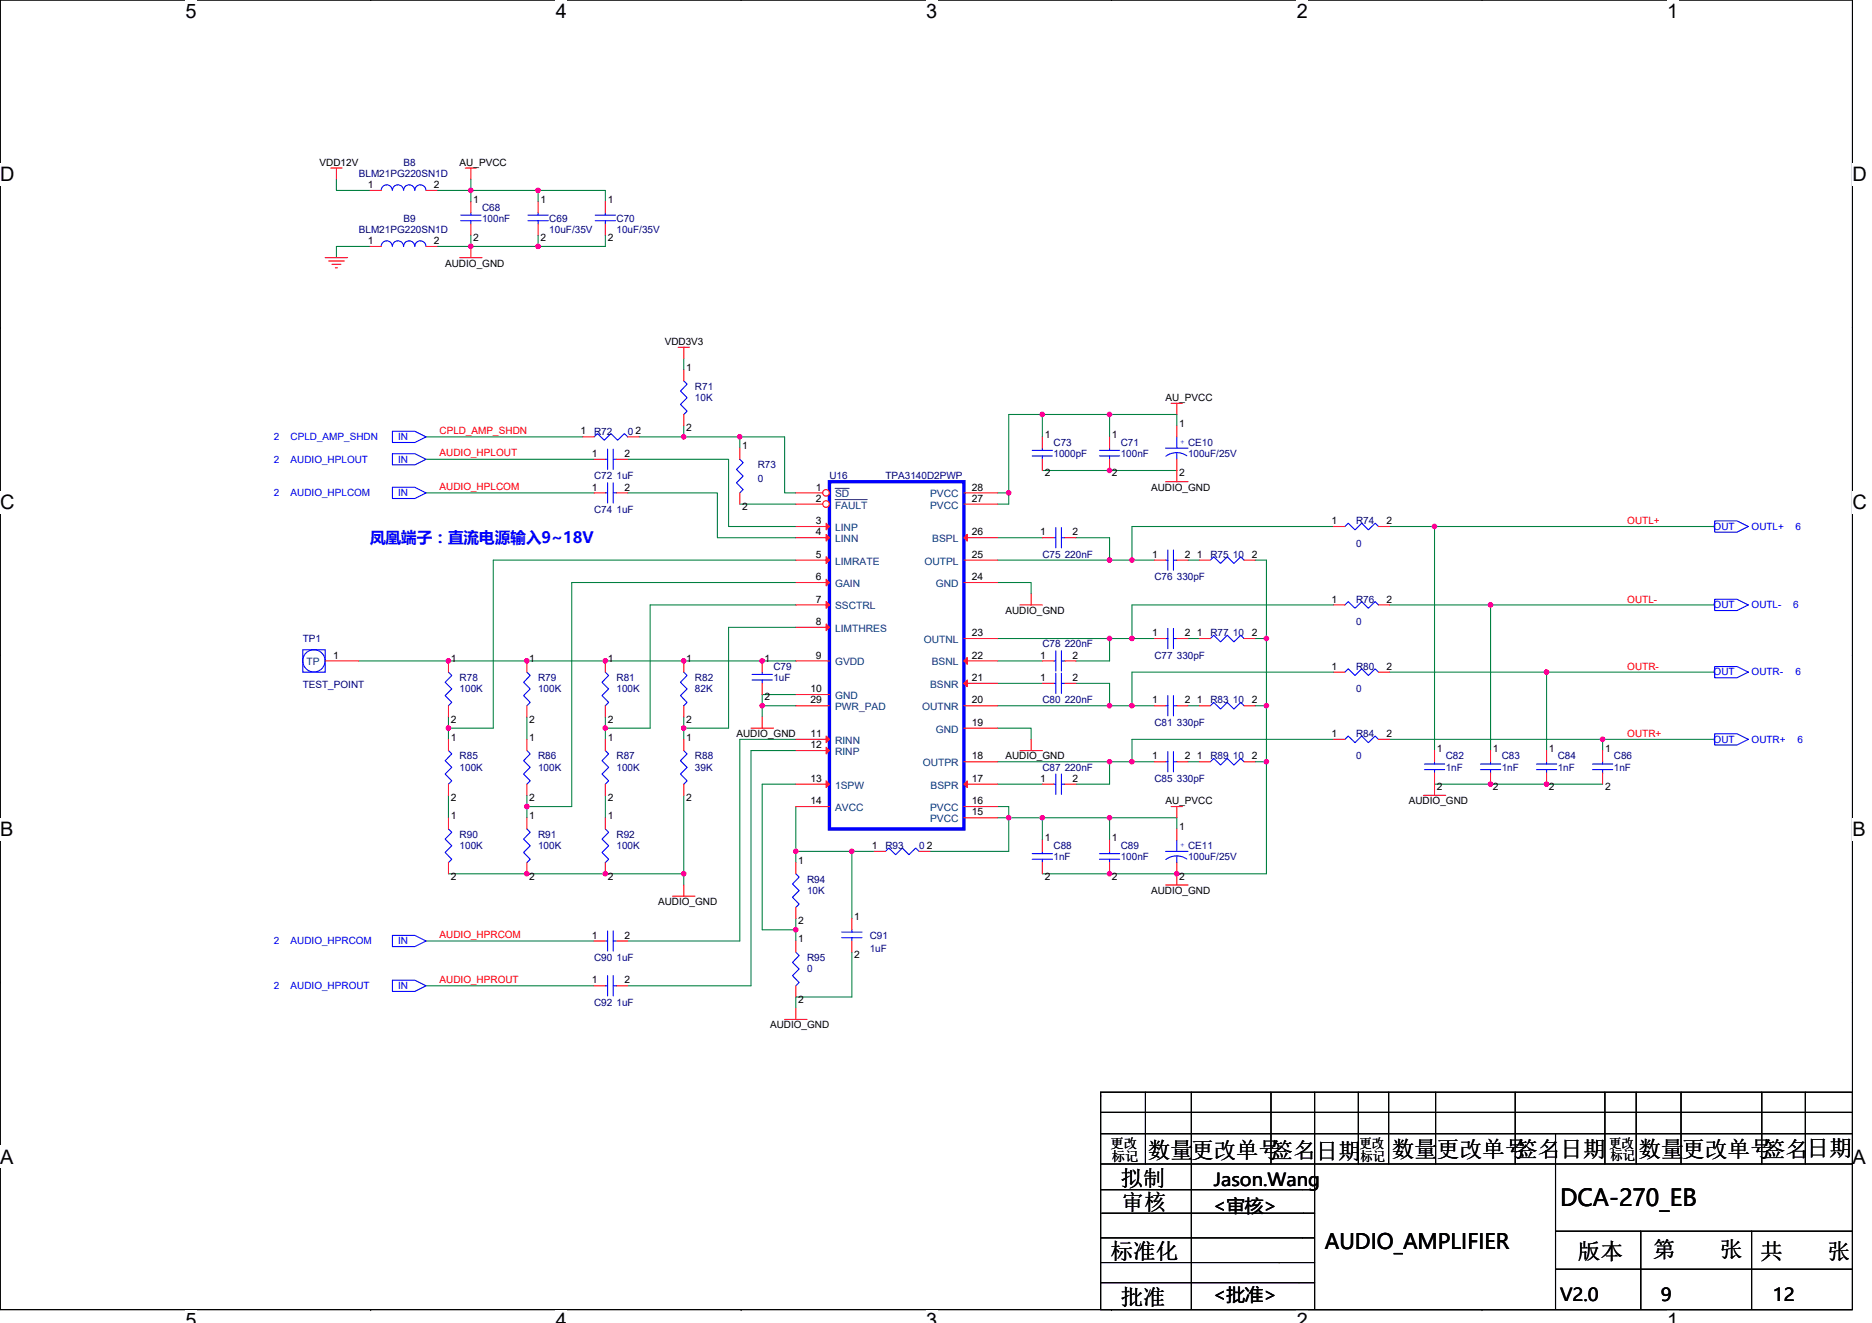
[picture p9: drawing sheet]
<svg xmlns="http://www.w3.org/2000/svg" width="297mm" height="210mm" viewBox="0 0 297 210" stroke-linecap="round" stroke-linejoin="round" font-family="sans-serif">
<path d="M0 0h293.9v207.9h-293.9z" fill="none" stroke="#000" stroke-width=".17"/>
<g fill="#fff">
<path d="M29.4 0h1.8v3.5h-1.8z"/>
<path d="M29.4 207.9h1.8v2h-1.8z"/>
</g>
<path d="M58.8 0h.1M58.8 207.9h.1" fill="none" stroke="#000" stroke-width=".17"/>
<g fill="#fff">
<path d="M88.2 0h1.8v3.5h-1.8z"/>
<path d="M88.2 207.9h1.8v2h-1.8z"/>
</g>
<path d="M117.6 0h.1M117.6 207.9h.1" fill="none" stroke="#000" stroke-width=".17"/>
<g fill="#fff">
<path d="M147 0h1.7v3.5h-1.7z"/>
<path d="M147 207.9h1.7v2h-1.7z"/>
</g>
<path d="M176.4 0h.1M176.4 207.9h.1" fill="none" stroke="#000" stroke-width=".17"/>
<g fill="#fff">
<path d="M205.8 0h1.7v3.5h-1.7z"/>
<path d="M205.8 207.9h1.7v2h-1.7z"/>
</g>
<path d="M235.2 0h.1M235.2 207.9h.1" fill="none" stroke="#000" stroke-width=".17"/>
<g fill="#fff">
<path d="M264.5 0h1.8v3.5h-1.8z"/>
<path d="M264.5 207.9h1.8v2h-1.8z"/>
<path d="M0 26h2.3v3.5h-2.3z"/>
<path d="M293.9 26h2.3v3.5h-2.3z"/>
<path d="M0 77.9h2.3v3.5h-2.3z"/>
<path d="M293.9 77.9h2.3v3.5h-2.3z"/>
</g>
<path d="M0 52h.1M293.9 52h.1" fill="none" stroke="#000" stroke-width=".17"/>
<g fill="#fff">
<path d="M0 129.9h2.1v3.5h-2.1z"/>
<path d="M293.9 129.9h2.1v3.5h-2.1z"/>
</g>
<path d="M0 103.9h.1M293.9 103.9h.1" fill="none" stroke="#000" stroke-width=".17"/>
<g fill="#fff">
<path d="M0 181.9h2.2v3.5h-2.2z"/>
<path d="M293.9 181.9h2.2v3.5h-2.2z"/>
</g>
<g fill="none" stroke="#000" stroke-width=".17">
<path d="M0 155.9h.1M293.9 155.9h.1M174.6 176.6h119.3M174.6 179.9h119.3M174.6 173.4h119.3v34.5h-119.3zM181.8 173.4v11.3M189 173.4v34.5M201.7 173.4v11.3M208.6 173.4v34.5M215.5 173.4v11.3M220.3 173.4v11.3M227.8 173.4v11.3"/>
<path d="M240.4 173.4v11.3M246.8 179.9v28M254.7 173.4v11.3M259.6 173.4v11.3M266.7 173.4v11.3M279.5 173.4v11.3M286.5 173.4v11.3M174.6 184.7h119.3M208.6 192.6h-33.8M208.6 188.8h-34M208.6 196.5h-34M246.8 195.4h47.1"/>
<path d="M260.3 195.4v12.5M277.9 195.4v12.5M174.6 200.4h28.5M208.6 203.6h-34M208.6 200.4h-5.7M246.8 201.4h47.1"/>
</g>
<g fill="none" stroke="#008040" stroke-width=".17">
<path d="M53.4 28.4v1.8h5.3M58.7 39.1h-5.3v1.8M69.4 30.2h5.3M69.4 39.1h5.3M74.7 28.4v1.8M74.7 37.3v1.8M74.7 30.2v1.8M74.7 30.2h10.7M74.7 39.1h10.7M85.4 37.3v1.8M96.1 32v-1.8h-10.7v1.8M96.1 37.3v1.8h-10.7"/>
<path d="M108.5 56.9v1.8M67.6 69.3h24.9M67.6 78.2h26.7M67.6 72.9h26.7M99.6 72.9h16v10.7h10.7M99.6 78.2h14.2v7.1h12.5M101.4 69.3h7.1M108.5 69.3h8.9M108.5 67.6v1.7M117.4 69.3v1.8M117.4 69.3h7.1v8.9h1.8M158.3 78.2h1.8"/>
<path d="M160.1 78.2v1.8h-1.8M165.4 74.7h21.3M165.4 65.8h10.7M165.4 65.8h-5.3v12.4M165.4 65.8v3.5M176.1 65.8h10.6v1.8M176.1 65.8v3.5M117.4 80h8.9M126.3 99.6h-10.7v16h-7.1M126.3 96h-23.1v19.6h-7.1M126.3 92.5h-35.6v35.5h-7.1M126.3 88.9h-48v26.7h-7.1"/>
<path d="M158.3 88.9h17.8M158.3 92.5h5.3v1.7M158.3 85.3h7.1M170.7 85.3h5.4v3.6M176.1 88.9h3.5M179.6 88.9h3.6M188.5 88.9h1.8M199.2 88.9h1.8v12.4M211.6 83.6h-32v5.3M211.6 96h-32v5.3M220.5 83.6h7.1M220.5 96h16"/>
<path d="M227.6 83.6v35.5M227.6 83.6h44.5M236.5 96v23.1M236.5 96h35.6M56.9 104.9h69.4M71.2 113.8v1.8M71.2 115.6v1.7M83.6 113.8v3.5M96.1 113.8v1.8M96.1 115.6v1.7M108.5 113.8v1.8M108.5 115.6v1.7"/>
<path d="M120.9 112v1.8M126.3 119.1h-7.1v37.4h-19.6M126.3 117.3h-8.9v32.1h-17.8M126.3 110.2h-5.4v1.8h5.4M158.3 101.3h17.8M158.3 104.9h7.1M158.3 112h17.8M158.3 115.6h5.3v1.7M158.3 108.5h7.1M170.7 108.5h5.4v3.5M176.1 112h3.5M176.1 101.3v3.6h-5.4"/>
<path d="M176.1 101.3h3.5M179.6 101.3h3.6M179.6 112h3.6M188.5 112h1.8M188.5 101.3h1.8M199.2 101.3h1.8M199.2 112h1.8M201 101.3v10.7M201 112v8.9M211.6 106.7h-32v5.3M211.6 117.3h-32v3.6M220.5 106.7h24.9"/>
<path d="M220.5 117.3h33.8M272.1 106.7h-26.7v12.4M272.1 117.3h-17.8v1.8M71.2 138.7h37.3M71.2 126.2v3.6M83.6 126.2v1.8M83.6 128v1.8M96.1 126.2v3.6M108.5 126.2v12.5M108.5 138.7v1.8M126.3 124.5h-5.4v23.1h5.4M126.3 135.1v1.8"/>
<path d="M126.3 128v7.1h8.9M135.2 135.1h3.5M135.2 135.1v10.7M158.3 120.9h17.8M158.3 124.5h7.1M158.3 129.8h1.8M158.3 128h1.8v1.8M160.1 129.8h5.3M160.1 129.8v5.3h-12.5M165.4 129.8h10.7M165.4 129.8v3.5M176.1 120.9h3.5"/>
<path d="M176.1 120.9v3.6h-5.4M176.1 129.8h10.6v1.8M176.1 129.8v3.5M179.6 120.9h3.6M188.5 120.9h1.8M199.2 120.9h1.8M201 120.9v17.8h-35.6M227.6 124.5h26.7M67.6 156.5h26.7M67.6 149.4h26.7M126.3 145.8v1.8M126.3 147.6v1.8"/>
<path d="M135.2 151.1v7.1h-8.9v1.8"/>
</g>
<g fill="#f0f" stroke="#f0f" stroke-width=".17">
<circle cx="117.4" cy="69.3" r=".35"/>
<circle cx="108.5" cy="69.3" r=".35"/>
<circle cx="160" cy="78.2" r=".35"/>
<circle cx="165.4" cy="65.8" r=".35"/>
<circle cx="176" cy="65.8" r=".35"/>
<circle cx="176" cy="74.7" r=".35"/>
<circle cx="165.4" cy="129.8" r=".35"/>
<circle cx="160" cy="129.8" r=".35"/>
<circle cx="176" cy="129.8" r=".35"/>
<circle cx="186.7" cy="138.7" r=".35"/>
<circle cx="176" cy="138.7" r=".35"/>
<circle cx="126.3" cy="135.1" r=".35"/>
<circle cx="126.3" cy="147.6" r=".35"/>
<circle cx="135.2" cy="135.1" r=".35"/>
<circle cx="120.9" cy="112" r=".35"/>
<circle cx="120.9" cy="104.9" r=".35"/>
<circle cx="108.5" cy="104.9" r=".35"/>
<circle cx="108.5" cy="115.6" r=".35"/>
<circle cx="108.5" cy="138.7" r=".35"/>
<circle cx="96" cy="115.6" r=".35"/>
<circle cx="96" cy="138.7" r=".35"/>
<circle cx="83.6" cy="138.7" r=".35"/>
<circle cx="83.6" cy="128" r=".35"/>
<circle cx="83.6" cy="104.9" r=".35"/>
<circle cx="71.1" cy="104.9" r=".35"/>
<circle cx="96" cy="104.9" r=".35"/>
<circle cx="71.1" cy="115.6" r=".35"/>
<circle cx="176" cy="88.9" r=".35"/>
<circle cx="176" cy="101.3" r=".35"/>
<circle cx="176" cy="112" r=".35"/>
<circle cx="176" cy="120.9" r=".35"/>
<circle cx="200.9" cy="112" r=".35"/>
<circle cx="200.9" cy="101.3" r=".35"/>
<circle cx="200.9" cy="120.9" r=".35"/>
<circle cx="179.6" cy="88.9" r=".35"/>
<circle cx="179.6" cy="101.3" r=".35"/>
<circle cx="179.6" cy="112" r=".35"/>
<circle cx="179.6" cy="120.9" r=".35"/>
<circle cx="227.6" cy="83.6" r=".35"/>
<circle cx="236.5" cy="96" r=".35"/>
<circle cx="245.4" cy="106.7" r=".35"/>
<circle cx="254.3" cy="117.3" r=".35"/>
<circle cx="236.5" cy="124.4" r=".35"/>
<circle cx="245.4" cy="124.4" r=".35"/>
<circle cx="74.7" cy="30.2" r=".35"/>
<circle cx="74.7" cy="39.1" r=".35"/>
<circle cx="85.4" cy="39.1" r=".35"/>
<circle cx="85.4" cy="30.2" r=".35"/>
</g>
<g fill="none" stroke="#f00" stroke-width=".17">
<path d="M52.5 26.7h1.8M53.4 26.7v1.7M73.8 26.7h1.8M74.7 39.1v1.8M74.7 26.7v1.7M51.6 40.9h3.6M52.1 41.4h2.5M52.7 42h1.4M53.2 42.5h.3M72.9 40.9h3.6M107.6 55.1h1.8M108.5 55.1v1.8"/>
<path d="M185 76.5h3.5M185.8 64h1.8M186.7 64v1.8M186.7 74.7v1.8M161.8 96h3.6M163.6 94.2v1.8M96.1 104.9v1.8M96.1 112v1.8M119.2 115.6h3.5M120.9 113.8v1.8M161.8 119.1h3.6M163.6 117.3v1.8"/>
<path d="M165.4 104.9h1.8M168.9 104.9h1.8M254.3 119.1v1.8M185.8 128h1.8M186.7 128v1.8M186.7 136.9v3.6M186.7 131.6v1.7M225.8 126.2h3.6M227.6 124.5v1.7M254.3 122.7v1.8M106.7 142.2h3.6M108.5 140.5v1.7"/>
<path d="M185 140.5h3.5M124.5 161.8h3.6M126.3 160v1.8"/>
</g>
<g fill="none" stroke="#00f" stroke-width=".17">
<path d="M62.3 68.5h3.5l1.8 .8-1.8 .9h-3.5zM62.3 72h3.5l1.8 .9-1.8 .9h-3.5zM62.3 77.3h3.5l1.8 .9-1.8 .9h-3.5zM272.1 82.7h3.5l1.8 .9-1.8 .9h-3.5zM272.1 95.1h3.5l1.8 .9-1.8 .9h-3.5zM96.1 106.7l.5 .5-1.1 1.1 1.1 1-1.1 1.1 1.1 1.1-.5 .5M167.2 104.9h.3M167.5 103.3v3.2M168.4 103.3v3.2M168.4 104.9h.5M272.1 116.5h3.5l1.8 .8-1.8 .9h-3.5zM272.1 105.8h3.5l1.8 .9-1.8 .9h-3.5z"/>
<path d="M185 135.1h3.5M186.7 135.8v1.1M186.7 133.3v1.8M188.3 136.4a2.83 2.83 0 0 0-3.3 0M252.7 122.2h3.2M252.7 121.3h3.2M254.3 120.9v.4M254.3 122.2v.5M62.3 155.6h3.5l1.8 .9-1.8 .9h-3.5zM62.3 148.5h3.5l1.8 .9-1.8 .8h-3.5z"/>
</g>
<path d="M131.6 76.5h21.3v55.1h-21.3z" fill="none" stroke="#00f" stroke-width=".53"/>
<circle cx="131.1" cy="78.2" r=".52" fill="#fff" stroke="#f00" stroke-width=".17"/>
<path d="M126.3 78.2h4.3" fill="none" stroke="#f00" stroke-width=".17"/>
<path d="M132.5 77.5h2.2" fill="none" stroke="#004080" stroke-width=".16"/>
<circle cx="131.1" cy="80" r=".52" fill="#fff" stroke="#f00" stroke-width=".17"/>
<g fill="none" stroke="#f00" stroke-width=".17">
<path d="M58.7 30.2h1.8M58.7 39.1h1.8M67.6 30.2h1.8M67.6 39.1h1.8M74.7 32v1.8M74.7 35.6v1.7M85.4 32v1.8M85.4 35.6v1.7M96.1 32v1.8M96.1 35.6v1.7M108.5 58.7v1.8M92.5 69.3h1.8"/>
<path d="M94.3 72.9h1.8M94.3 78.2h1.8M97.8 72.9h1.8M97.8 78.2h1.8M99.6 69.3h1.8M108.5 65.8v1.8M117.4 71.1v1.8M117.4 78.2v1.8M152.9 78.2h5.4M165.4 69.3v1.8M165.4 72.9v1.8M176.1 69.3v1.8"/>
<path d="M176.1 72.9v1.8M186.7 67.6v1.7M186.7 72.9v1.8M126.3 80h4.3M126.3 83.6h5.3M126.3 85.3h5.3M126.3 88.9h5.3M126.3 92.5h5.3M126.3 96h5.3M126.3 99.6h5.3M152.9 80h5.4M152.9 85.3h5.4"/>
<path d="M152.9 88.9h5.4M152.9 92.5h5.4M165.4 85.3h1.8M168.9 85.3h1.8M183.2 88.9h1.8M186.7 88.9h1.8M190.3 88.9h1.8M197.4 88.9h1.8M211.6 83.6h1.8M211.6 96h1.8M218.7 83.6h1.8M218.7 96h1.8"/>
<path d="M51.6 104.9h5.3M71.2 104.9v1.8M71.2 112v1.8M71.2 117.3v1.8M83.6 104.9v1.8M83.6 112v1.8M83.6 117.3v1.8M96.1 117.3v1.8M108.5 104.9v1.8M108.5 112v1.8M108.5 117.3v1.8M120.9 104.9v1.8"/>
<path d="M120.9 108.5v1.7M126.3 104.9h5.3M126.3 110.2h5.3M126.3 117.3h5.3M126.3 119.1h5.3M126.3 112h5.3M152.9 101.3h5.4M152.9 104.9h5.4M152.9 108.5h5.4M152.9 112h5.4M152.9 115.6h5.4M165.4 108.5h1.8"/>
<path d="M168.9 108.5h1.8M183.2 101.3h1.8M183.2 112h1.8M186.7 101.3h1.8M186.7 112h1.8M190.3 101.3h1.8M190.3 112h1.8M197.4 101.3h1.8M197.4 112h1.8M211.6 117.3h1.8M211.6 106.7h1.8M218.7 117.3h1.8"/>
<path d="M218.7 106.7h1.8M227.6 119.1v1.8M236.5 119.1v1.8M245.4 119.1v1.8M71.2 124.5v1.7M71.2 129.8v1.8M71.2 136.9v1.8M83.6 124.5v1.7M83.6 129.8v1.8M83.6 136.9v1.8M96.1 124.5v1.7M96.1 129.8v1.8"/>
<path d="M96.1 136.9v1.8M108.5 124.5v1.7M126.3 136.9v1.8M126.3 124.5h5.3M126.3 128h5.3M138.7 135.1h1.8M145.8 135.1h1.8M152.9 120.9h5.4M152.9 124.5h5.4M152.9 128h5.4M152.9 129.8h5.4M165.4 133.4v1.7"/>
<path d="M165.4 136.9v1.8M165.4 124.5h1.8M168.9 124.5h1.8M176.1 133.4v1.7M176.1 136.9v1.8M183.2 120.9h1.8M186.7 120.9h1.8M190.3 120.9h1.8M197.4 120.9h1.8M227.6 122.7v1.8M236.5 122.7v1.8M245.4 122.7v1.8"/>
<path d="M94.3 149.4h1.8M94.3 156.5h1.8M97.8 149.4h1.8M97.8 156.5h1.8M126.3 144v1.8M126.3 149.4v1.7M126.3 156.5v1.7M135.2 145.8v1.8M135.2 149.4v1.7"/>
</g>
<path d="M132.5 79.3h5.1" fill="none" stroke="#004080" stroke-width=".16"/>
<g fill="#f00" stroke="#f00" stroke-width=".17">
<path d="M131.1 83l.5 .6-.5 .5z"/>
<path d="M131.1 84.8l.5 .5-.5 .6z"/>
<path d="M131.1 88.4l.5 .5-.5 .5z"/>
<path d="M131.1 91.9l.5 .6-.5 .5z"/>
<path d="M131.1 95.5l.5 .5-.5 .5z"/>
<path d="M131.1 99l.5 .6-.5 .5z"/>
<path d="M131.1 116.8l.5 .5-.5 .6z"/>
<path d="M131.1 118.6l.5 .5-.5 .6z"/>
<path d="M131.1 123.9l.5 .6-.5 .5z"/>
<path d="M152.9 85.3l.6-.5v1.1z"/>
<path d="M152.9 104.9l.6-.5v1z"/>
<path d="M152.9 108.5l.6-.6v1.1z"/>
<path d="M152.9 124.5l.6-.6v1.1z"/>
</g>
<g fill="none" stroke="#00f" stroke-width=".17">
<path d="M62.2 30.2a.88 .88 0 0 0-.8-.9 .88 .88 0 0 0-.9 .9M62.2 39.1a.88 .88 0 0 0-.8-.9 .88 .88 0 0 0-.9 .9M64 30.2a.88 .88 0 0 0-.9-.9 .88 .88 0 0 0-.8 .9M64 39.1a.88 .88 0 0 0-.9-.9 .88 .88 0 0 0-.8 .9M67.6 30.2a.89 .89 0 0 0-.9-.9 .89 .89 0 0 0-.9 .9 .88 .88 0 0 0-.9-.9 .88 .88 0 0 0-.9 .9M67.6 39.1a.89 .89 0 0 0-.9-.9 .89 .89 0 0 0-.9 .9 .88 .88 0 0 0-.9-.9 .88 .88 0 0 0-.9 .9M73.1 35h3.2M73.1 34.1h3.2M74.7 33.8v.3M74.7 35v.6M83.8 35h3.2M83.8 34.1h3.2"/>
<path d="M85.4 33.8v.3M85.4 35v.6M94.4 35h3.3M94.4 34.1h3.3M96.1 33.8v.3M96.1 35v.6M94.3 69.3l.5-.5 1.1 1.1 1-1.1 1.1 1.1 1.1-1.1 .5 .5M96.1 72.9h.3M96.1 78.2h.3M96.4 71.3v3.2M96.4 76.6v3.2M97.3 71.3v3.2"/>
<path d="M97.3 72.9h.5M97.3 76.6v3.2M97.3 78.2h.5M108.5 60.5l.5 .5-1 1.1 1 1-1 1.1 1 1.1-.5 .5M117.4 72.9l.5 .5-1 1.1 1 1.1-1 1 1 1.1-.5 .5M163.8 72.4h3.2M163.8 71.5h3.2M165.4 71.1v.4M165.4 72.4v.5M174.5 72.4h3.2M174.5 71.5h3.2M176.1 71.1v.4"/>
<path d="M176.1 72.4v.5M185 71.1h3.5M186.7 71.8v1.1M186.7 69.3v1.8M188.3 72.3a2.83 2.83 0 0 0-3.3 .1M167.2 85.3h.3M167.5 83.7v3.3M168.4 83.7v3.3M168.4 85.3h.5M185 88.9h.3M185.3 99.7v3.3M185.3 87.3v3.2"/>
<path d="M186.2 99.7v3.3M186.2 87.3v3.2M186.2 88.9h.5M192.1 88.9l.5-.5 1.1 1 1-1 1.1 1 1.1-1 .5 .5M213.4 83.6l.5-.6 1.1 1.1 1.1-1.1 1 1.1 1.1-1.1 .5 .6M213.4 96l.5-.5 1.1 1 1.1-1 1 1 1.1-1 .5 .5M48 103.1h3.6v3.6h-3.6zM71.2 106.7l.5 .5-1.1 1.1 1.1 1-1.1 1.1 1.1 1.1-.5 .5M71.2 119.1l.5 .6-1.1 1 1.1 1.1-1.1 1.1 1.1 1-.5 .6M83.6 106.7l.5 .5-1 1.1 1 1-1 1.1 1 1.1-.5 .5M83.6 119.1l.5 .6-1 1 1 1.1-1 1.1 1 1-.5 .6M96.1 119.1l.5 .6-1.1 1 1.1 1.1-1.1 1.1 1.1 1-.5 .6"/>
<path d="M108.5 106.7l.5 .5-1 1.1 1 1-1 1.1 1 1.1-.5 .5M108.5 119.1l.5 .6-1 1 1 1.1-1 1.1 1 1-.5 .6M119.3 107.9h3.3M119.3 107h3.3M120.9 106.7v.3M120.9 107.9v.6M167.2 108.5h.3M167.5 106.8v3.3M168.4 106.8v3.3M168.4 108.5h.5M185 101.3h.3M185 112h.3"/>
<path d="M185.3 110.4v3.2M185.3 119.3v3.2M186.2 101.3h.5M186.2 110.4v3.2M186.2 112h.5M186.2 119.3v3.2M192.1 101.3l.5-.5 1.1 1.1 1-1.1 1.1 1.1 1.1-1.1 .5 .5M192.1 112l.5-.5 1.1 1 1-1 1.1 1 1.1-1 .5 .5M213.4 117.3l.5-.5 1.1 1.1 1.1-1.1 1 1.1 1.1-1.1 .5 .5M213.4 106.7l.5-.5 1.1 1 1.1-1 1 1 1.1-1 .5 .5M71.2 131.6l.5 .5-1.1 1.1 1.1 1-1.1 1.1 1.1 1.1-.5 .5M83.6 131.6l.5 .5-1 1.1 1 1-1 1.1 1 1.1-.5 .5"/>
<path d="M96.1 131.6l.5 .5-1.1 1.1 1.1 1-1.1 1.1 1.1 1.1-.5 .5M126.3 138.7l.5 .5-1.1 1.1 1.1 1.1-1.1 1 1.1 1.1-.5 .5M140.5 135.1l.5-.5 1.1 1.1 1.1-1.1 1 1.1 1.1-1.1 .5 .5M163.8 136.4h3.2M163.8 135.5h3.2M165.4 135.1v.4M165.4 136.4v.5M167.2 124.5h.3M167.5 122.9v3.2M168.4 122.9v3.2M168.4 124.5h.5M174.5 136.4h3.2"/>
<path d="M174.5 135.5h3.2M176.1 135.1v.4M176.1 136.4v.5M185 120.9h.3M186.2 120.9h.5M192.1 120.9l.5-.5 1.1 1 1-1 1.1 1 1.1-1 .5 .5M226 122.2h3.2M226 121.3h3.2M227.6 120.9v.4M227.6 122.2v.5M234.9 122.2h3.2M234.9 121.3h3.2"/>
<path d="M236.5 120.9v.4M236.5 122.2v.5M243.8 122.2h3.2M243.8 121.3h3.2M245.4 120.9v.4M245.4 122.2v.5M96.1 149.4h.3M96.1 156.5h.3M96.4 147.7v3.3M96.4 154.9v3.2M97.3 147.7v3.3M97.3 149.4h.5"/>
<path d="M97.3 154.9v3.2M97.3 156.5h.5M126.3 151.1l.5 .6-1.1 1 1.1 1.1-1.1 1.1 1.1 1-.5 .6M133.6 148.8h3.2M133.6 147.9h3.2M135.2 147.6v.3M135.2 148.8v.6"/>
<circle cx="49.8" cy="104.9" r="1.77"/>
</g>
<g fill="#f0f" stroke="#f0f" stroke-width=".17">
<circle cx="117.4" cy="69.3" r=".35"/>
<circle cx="108.5" cy="69.3" r=".35"/>
<circle cx="160" cy="78.2" r=".35"/>
<circle cx="165.4" cy="65.8" r=".35"/>
<circle cx="176" cy="65.8" r=".35"/>
<circle cx="176" cy="74.7" r=".35"/>
<circle cx="165.4" cy="129.8" r=".35"/>
<circle cx="160" cy="129.8" r=".35"/>
<circle cx="176" cy="129.8" r=".35"/>
<circle cx="186.7" cy="138.7" r=".35"/>
<circle cx="176" cy="138.7" r=".35"/>
<circle cx="126.3" cy="135.1" r=".35"/>
<circle cx="126.3" cy="147.6" r=".35"/>
<circle cx="135.2" cy="135.1" r=".35"/>
<circle cx="120.9" cy="112" r=".35"/>
<circle cx="120.9" cy="104.9" r=".35"/>
<circle cx="108.5" cy="104.9" r=".35"/>
<circle cx="108.5" cy="115.6" r=".35"/>
<circle cx="108.5" cy="138.7" r=".35"/>
<circle cx="96" cy="115.6" r=".35"/>
<circle cx="96" cy="138.7" r=".35"/>
<circle cx="83.6" cy="138.7" r=".35"/>
<circle cx="83.6" cy="128" r=".35"/>
<circle cx="83.6" cy="104.9" r=".35"/>
<circle cx="71.1" cy="104.9" r=".35"/>
<circle cx="96" cy="104.9" r=".35"/>
<circle cx="71.1" cy="115.6" r=".35"/>
<circle cx="176" cy="88.9" r=".35"/>
<circle cx="176" cy="101.3" r=".35"/>
<circle cx="176" cy="112" r=".35"/>
<circle cx="176" cy="120.9" r=".35"/>
<circle cx="200.9" cy="112" r=".35"/>
<circle cx="200.9" cy="101.3" r=".35"/>
<circle cx="200.9" cy="120.9" r=".35"/>
<circle cx="179.6" cy="88.9" r=".35"/>
<circle cx="179.6" cy="101.3" r=".35"/>
<circle cx="179.6" cy="112" r=".35"/>
<circle cx="179.6" cy="120.9" r=".35"/>
<circle cx="227.6" cy="83.6" r=".35"/>
<circle cx="236.5" cy="96" r=".35"/>
<circle cx="245.4" cy="106.7" r=".35"/>
<circle cx="254.3" cy="117.3" r=".35"/>
<circle cx="236.5" cy="124.4" r=".35"/>
<circle cx="245.4" cy="124.4" r=".35"/>
<circle cx="74.7" cy="30.2" r=".35"/>
<circle cx="74.7" cy="39.1" r=".35"/>
<circle cx="85.4" cy="39.1" r=".35"/>
<circle cx="85.4" cy="30.2" r=".35"/>
</g>
<text font-size="3.7" x="247.5" y="191.5">DCA-270_EB</text>
<g font-size="3.5">
<text x="182.1" y="183.8">数量更改单号签名</text>
<text x="208.8" y="184">日期</text>
<text x="220.9" y="183.6">数量</text>
<text x="228" y="183.6">更改单号</text>
<text x="240.4" y="183.6">签名</text>
<text x="247.5" y="183.6">日期</text>
<text x="260" y="183.6">数量</text>
<text x="266.9" y="183.6">更改单号签名</text>
<text x="286.7" y="183.5">日期</text>
<text x="177.8" y="188.3">拟制</text>
<text x="178" y="192">审核</text>
<text x="176.2" y="199.8">标准化</text>
<text x="250.4" y="199.8">版本</text>
<text x="262.3" y="199.5">第　　张</text>
<text x="279.4" y="199.8">共　　张</text>
<text x="177.8" y="207.1">批准</text>
</g>
<text font-size="3.4" x="210.2" y="198.2">AUDIO_AMPLIFIER</text>
<g font-size="3.2">
<text x="29.4" y="2.8">5</text>
<text x="88.2" y="2.8">4</text>
<text x="147" y="2.8">3</text>
<text x="205.8" y="2.8">2</text>
<text x="264.5" y="2.8">1</text>
<text x="0" y="28.8">D</text>
<text x="293.9" y="28.8">D</text>
<text x="0" y="80.8">C</text>
<text x="293.9" y="80.8">C</text>
<text x="0" y="132.7">B</text>
<text x="293.9" y="132.7">B</text>
<text x="0" y="184.7">A</text>
<text x="293.9" y="184.7">A</text>
<text x="29.4" y="210.7">5</text>
<text x="88.2" y="210.7">4</text>
<text x="147" y="210.7">3</text>
<text x="205.8" y="210.7">2</text>
<text x="264.5" y="210.7">1</text>
</g>
<g font-size="2.8">
<text x="192.6" y="188.2">Jason.Wang</text>
<text x="192.4" y="192.3">&lt;审核&gt;</text>
<text x="192.4" y="206.5">&lt;批准&gt;</text>
<text x="247.5" y="206.5">V2.0</text>
<text x="263.5" y="206.5">9</text>
<text x="281.3" y="206.5">12</text>
</g>
<text font-size="2.5" fill="#00f" x="58.7" y="86.2">凤凰端子：直流电源输入9~18V</text>
<g font-size="2.1">
<text x="176.2" y="182.2">更改</text>
<text x="176.4" y="184.3">标记</text>
<text x="215.7" y="182.2">更改</text>
<text x="215.9" y="184.3">标记</text>
<text x="255.4" y="182.2">更改</text>
<text x="255.5" y="184.1">标记</text>
</g>
<g font-size="1.6">
<text x="50.7" y="26.3">VDD12V</text>
<text x="58.4" y="29.8">1</text>
<text x="68.9" y="29.8">2</text>
<text x="72.9" y="26.3">AU_PVCC</text>
<text x="75.1" y="32.2">1</text>
<text x="85.8" y="32.2">1</text>
<text x="96.4" y="32.2">1</text>
<text x="58.4" y="38.7">1</text>
<text x="68.9" y="38.7">2</text>
<text x="75.1" y="38.2">2</text>
<text x="85.8" y="38.2">2</text>
<text x="96.4" y="38.2">2</text>
<text x="70.6" y="42.3">AUDIO_GND</text>
<text x="105.5" y="54.8">VDD3V3</text>
<text x="108.9" y="58.9">1</text>
<text x="185" y="63.6">AU_PVCC</text>
<text x="92.1" y="69">1</text>
<text x="100.9" y="69">2</text>
<text x="108.9" y="68.5">2</text>
<text x="117.8" y="71.3">1</text>
<text x="165.8" y="69.5">1</text>
<text x="176.4" y="69.5">1</text>
<text x="187.1" y="67.8">1</text>
<text x="93.9" y="72.5">1</text>
<text x="93.9" y="77.9">1</text>
<text x="99.1" y="72.5">2</text>
<text x="99.1" y="77.9">2</text>
<text x="129.5" y="77.9">1</text>
<text x="154.2" y="77.9">28</text>
<text x="165.8" y="75.6">2</text>
<text x="176.4" y="75.6">2</text>
<text x="182.6" y="77.9">AUDIO_GND</text>
<text x="187.1" y="75.6">2</text>
<text x="117.8" y="80.9">2</text>
<text x="129.5" y="83.2">3</text>
<text x="129.5" y="79.6">2</text>
<text x="154.2" y="79.6">27</text>
<text x="211.3" y="83.2">1</text>
<text x="220" y="83.2">2</text>
<text x="129.5" y="85">4</text>
<text x="129.5" y="88.5">5</text>
<text x="154.2" y="88.5">25</text>
<text x="154.2" y="85">26</text>
<text x="165" y="85">1</text>
<text x="170.2" y="85">2</text>
<text x="182.8" y="88.5">1</text>
<text x="188" y="88.5">2</text>
<text x="189.9" y="88.5">1</text>
<text x="198.6" y="88.5">2</text>
<text x="129.5" y="92.1">6</text>
<text x="129.5" y="95.6">7</text>
<text x="154.2" y="92.1">24</text>
<text x="211.3" y="95.6">1</text>
<text x="220" y="95.6">2</text>
<text x="129.5" y="99.2">8</text>
<text x="154.2" y="101">23</text>
<text x="159.5" y="97.4">AUDIO_GND</text>
<text x="182.8" y="101">1</text>
<text x="188" y="101">2</text>
<text x="189.9" y="101">1</text>
<text x="198.6" y="101">2</text>
<text x="52.8" y="104.5">1</text>
<text x="71.5" y="105.1">1</text>
<text x="84" y="105.1">1</text>
<text x="96.4" y="105.1">1</text>
<text x="108.9" y="105.1">1</text>
<text x="121.3" y="105.1">1</text>
<text x="129.5" y="104.5">9</text>
<text x="154.2" y="104.5">22</text>
<text x="165" y="104.5">1</text>
<text x="170.2" y="104.5">2</text>
<text x="211.3" y="106.3">1</text>
<text x="220" y="106.3">2</text>
<text x="121.3" y="111.1">2</text>
<text x="128.6" y="109.9">10</text>
<text x="128.6" y="111.6">29</text>
<text x="154.2" y="108.1">21</text>
<text x="154.2" y="111.6">20</text>
<text x="165" y="108.1">1</text>
<text x="170.2" y="108.1">2</text>
<text x="182.8" y="111.6">1</text>
<text x="188" y="111.6">2</text>
<text x="189.9" y="111.6">1</text>
<text x="198.6" y="111.6">2</text>
<text x="71.5" y="114.7">2</text>
<text x="71.5" y="117.5">1</text>
<text x="84" y="114.7">2</text>
<text x="84" y="117.5">1</text>
<text x="96.4" y="114.7">2</text>
<text x="96.4" y="117.5">1</text>
<text x="108.9" y="114.7">2</text>
<text x="108.9" y="117.5">1</text>
<text x="116.9" y="117">AUDIO_GND</text>
<text x="128.6" y="117">11</text>
<text x="128.6" y="118.7">12</text>
<text x="154.2" y="115.2">19</text>
<text x="211.3" y="117">1</text>
<text x="220" y="117">2</text>
<text x="228" y="119.3">1</text>
<text x="236.9" y="119.3">1</text>
<text x="245.8" y="119.3">1</text>
<text x="254.7" y="119.3">1</text>
<text x="128.6" y="124.1">13</text>
<text x="154.2" y="120.5">18</text>
<text x="154.2" y="124.1">17</text>
<text x="159.5" y="120.5">AUDIO_GND</text>
<text x="165" y="124.1">1</text>
<text x="170.2" y="124.1">2</text>
<text x="182.8" y="120.5">1</text>
<text x="188" y="120.5">2</text>
<text x="189.9" y="120.5">1</text>
<text x="198.6" y="120.5">2</text>
<text x="228" y="125.4">2</text>
<text x="236.9" y="125.4">2</text>
<text x="245.8" y="125.4">2</text>
<text x="254.7" y="125.4">2</text>
<text x="71.5" y="127.1">2</text>
<text x="71.5" y="130">1</text>
<text x="84" y="127.1">2</text>
<text x="84" y="130">1</text>
<text x="96.4" y="127.1">2</text>
<text x="96.4" y="130">1</text>
<text x="108.9" y="127.1">2</text>
<text x="128.6" y="127.6">14</text>
<text x="154.2" y="127.6">16</text>
<text x="154.2" y="129.4">15</text>
<text x="185" y="127.7">AU_PVCC</text>
<text x="187.1" y="131.8">1</text>
<text x="223.5" y="127.7">AUDIO_GND</text>
<text x="126.7" y="137.1">1</text>
<text x="138.4" y="134.7">1</text>
<text x="147.1" y="134.7">2</text>
<text x="165.8" y="133.5">1</text>
<text x="176.4" y="133.5">1</text>
<text x="71.5" y="139.6">2</text>
<text x="84" y="139.6">2</text>
<text x="96.4" y="139.6">2</text>
<text x="104.4" y="143.7">AUDIO_GND</text>
<text x="165.8" y="139.6">2</text>
<text x="176.4" y="139.6">2</text>
<text x="182.6" y="141.9">AUDIO_GND</text>
<text x="187.1" y="139.6">2</text>
<text x="93.9" y="149">1</text>
<text x="99.1" y="149">2</text>
<text x="126.7" y="146.7">2</text>
<text x="126.7" y="149.5">1</text>
<text x="135.5" y="146">1</text>
<text x="135.5" y="152">2</text>
<text x="93.9" y="156.1">1</text>
<text x="99.1" y="156.1">2</text>
<text x="126.7" y="159.2">2</text>
<text x="122.2" y="163.2">AUDIO_GND</text>
</g>
<g font-size="1.6" fill="#000080">
<text x="56.9" y="28.1">BLM21PG220SN1D</text>
<text x="64" y="26.3">B8</text>
<text x="64" y="35.2">B9</text>
<text x="76.5" y="33.4">C68</text>
<text x="76.5" y="35.2">100nF</text>
<text x="87.2" y="35.2">C69</text>
<text x="97.8" y="35.2">C70</text>
<text x="56.9" y="37">BLM21PG220SN1D</text>
<text x="87.2" y="37">10uF/35V</text>
<text x="97.8" y="37">10uF/35V</text>
<text x="110.3" y="61.9">R71</text>
<text x="110.3" y="63.6">10K</text>
<text x="94.3" y="69">R72</text>
<text x="99.6" y="69">0</text>
<text x="167.2" y="70.8">C73</text>
<text x="177.8" y="70.8">C71</text>
<text x="188.5" y="70.8">CE10</text>
<text x="94.3" y="76.1">C72 1uF</text>
<text x="120.2" y="74.3">R73</text>
<text x="120.2" y="76.5">0</text>
<text x="131.6" y="76.1">U16</text>
<text x="140.5" y="76.1">TPA3140D2PWP</text>
<text x="167.2" y="72.5">1000pF</text>
<text x="177.8" y="72.5">100nF</text>
<text x="188.5" y="72.5">100uF/25V</text>
<text x="94.3" y="81.4">C74 1uF</text>
<text x="215.2" y="83.2">R74</text>
<text x="165.4" y="88.5">C75 220nF</text>
<text x="192.1" y="88.5">R75 10</text>
<text x="215.2" y="86.8">0</text>
<text x="183.2" y="92.1">C76 330pF</text>
<text x="215.2" y="95.7">R76</text>
<text x="48" y="101.9">TP1</text>
<text x="192.1" y="101">R77 10</text>
<text x="215.2" y="99.2">0</text>
<text x="122.7" y="106.3">C79</text>
<text x="165.4" y="102.8">C78 220nF</text>
<text x="183.2" y="104.5">C77 330pF</text>
<text x="215.2" y="106.3">R80</text>
<text x="48" y="109.2">TEST_POINT</text>
<text x="72.9" y="108.1">R78</text>
<text x="72.9" y="109.9">100K</text>
<text x="85.4" y="108.1">R79</text>
<text x="85.4" y="109.9">100K</text>
<text x="97.8" y="108.1">R81</text>
<text x="97.8" y="109.9">100K</text>
<text x="110.3" y="108.1">R82</text>
<text x="110.3" y="109.9">82K</text>
<text x="122.7" y="108.1">1uF</text>
<text x="165.4" y="111.7">C80 220nF</text>
<text x="192.1" y="111.7">R83 10</text>
<text x="215.2" y="109.9">0</text>
<text x="183.2" y="115.2">C81 330pF</text>
<text x="215.2" y="117">R84</text>
<text x="72.9" y="120.5">R85</text>
<text x="72.9" y="122.3">100K</text>
<text x="85.4" y="120.5">R86</text>
<text x="85.4" y="122.3">100K</text>
<text x="97.8" y="120.5">R87</text>
<text x="97.8" y="122.3">100K</text>
<text x="110.3" y="120.5">R88</text>
<text x="110.3" y="122.3">39K</text>
<text x="165.4" y="122.3">C87 220nF</text>
<text x="183.2" y="124.1">C85 330pF</text>
<text x="192.1" y="120.5">R89 10</text>
<text x="215.2" y="120.5">0</text>
<text x="229.4" y="120.5">C82</text>
<text x="229.4" y="122.3">1nF</text>
<text x="238.3" y="120.5">C83</text>
<text x="238.3" y="122.3">1nF</text>
<text x="247.2" y="120.5">C84</text>
<text x="247.2" y="122.3">1nF</text>
<text x="256.1" y="120.5">C86</text>
<text x="256.1" y="122.3">1nF</text>
<text x="72.9" y="133">R90</text>
<text x="72.9" y="134.8">100K</text>
<text x="85.4" y="133">R91</text>
<text x="85.4" y="134.8">100K</text>
<text x="97.8" y="133">R92</text>
<text x="97.8" y="134.8">100K</text>
<text x="140.5" y="134.8">R93</text>
<text x="145.8" y="134.8">0</text>
<text x="167.2" y="134.8">C88</text>
<text x="167.2" y="136.5">1nF</text>
<text x="177.8" y="134.8">C89</text>
<text x="177.8" y="136.5">100nF</text>
<text x="188.5" y="134.8">CE11</text>
<text x="188.5" y="136.5">100uF/25V</text>
<text x="128.1" y="140.1">R94</text>
<text x="128.1" y="141.9">10K</text>
<text x="138" y="149">C91</text>
<text x="94.3" y="152.5">C90 1uF</text>
<text x="128.1" y="152.5">R95</text>
<text x="128.1" y="154.3">0</text>
<text x="138" y="151.1">1uF</text>
<text x="94.3" y="159.7">C92 1uF</text>
</g>
<g font-size="1.6" fill="#00f">
<text x="43.4" y="69.9">2</text>
<text x="46.1" y="69.9">CPLD_AMP_SHDN</text>
<text x="63.2" y="69.9">IN</text>
<text x="43.4" y="73.4">2</text>
<text x="46.1" y="73.4">AUDIO_HPLOUT</text>
<text x="63.2" y="73.4">IN</text>
<text x="43.4" y="78.8">2</text>
<text x="46.1" y="78.8">AUDIO_HPLCOM</text>
<text x="63.2" y="78.8">IN</text>
<text x="271.9" y="84.1">OUT</text>
<text x="277.9" y="84.1">OUTL+</text>
<text x="284.9" y="84.1">6</text>
<text x="271.9" y="96.5">OUT</text>
<text x="277.9" y="96.5">OUTL-</text>
<text x="284.5" y="96.5">6</text>
<text x="271.9" y="107.2">OUT</text>
<text x="277.9" y="107.2">OUTR-</text>
<text x="284.9" y="107.2">6</text>
<text x="271.9" y="117.9">OUT</text>
<text x="277.9" y="117.9">OUTR+</text>
<text x="285.2" y="117.9">6</text>
<text x="43.4" y="149.9">2</text>
<text x="46.1" y="149.9">AUDIO_HPRCOM</text>
<text x="63.2" y="149.9">IN</text>
<text x="43.4" y="157">2</text>
<text x="46.1" y="157">AUDIO_HPROUT</text>
<text x="63.2" y="157">IN</text>
</g>
<g font-size="1.6" fill="#f00">
<text x="69.7" y="68.9">CPLD_AMP_SHDN</text>
<text x="69.7" y="72.4">AUDIO_HPLOUT</text>
<text x="69.7" y="77.8">AUDIO_HPLCOM</text>
<text x="258.2" y="83.2">OUTL+</text>
<text x="258.2" y="95.7">OUTL-</text>
<text x="258.2" y="106.3">OUTR-</text>
<text x="258.2" y="117">OUTR+</text>
<text x="69.7" y="148.9">AUDIO_HPRCOM</text>
<text x="69.7" y="156">AUDIO_HPROUT</text>
</g>
<g font-size="1.6" fill="#004080">
<text x="132.5" y="79">SD</text>
<text x="132.5" y="80.7">FAULT</text>
<text x="147.6" y="79">PVCC</text>
<text x="147.6" y="80.7">PVCC</text>
<text x="132.5" y="84.3">LINP</text>
<text x="132.5" y="86.1">LINN</text>
<text x="132.5" y="89.6">LIMRATE</text>
<text x="146.7" y="89.6">OUTPL</text>
<text x="147.9" y="86.1">BSPL</text>
<text x="132.5" y="93.2">GAIN</text>
<text x="148.5" y="93.2">GND</text>
<text x="132.5" y="96.7">SSCTRL</text>
<text x="132.5" y="100.3">LIMTHRES</text>
<text x="48.6" y="105.6">TP</text>
<text x="132.5" y="105.6">GVDD</text>
<text x="146.6" y="102.1">OUTNL</text>
<text x="147.8" y="105.6">BSNL</text>
<text x="132.5" y="111">GND</text>
<text x="132.5" y="112.7">PWR_PAD</text>
<text x="146.3" y="112.7">OUTNR</text>
<text x="147.6" y="109.2">BSNR</text>
<text x="132.5" y="118.1">RINN</text>
<text x="132.5" y="119.8">RINP</text>
<text x="148.5" y="116.3">GND</text>
<text x="132.5" y="125.2">1SPW</text>
<text x="146.4" y="121.6">OUTPR</text>
<text x="147.7" y="125.2">BSPR</text>
<text x="132.5" y="128.7">AVCC</text>
<text x="147.6" y="128.7">PVCC</text>
<text x="147.6" y="130.5">PVCC</text>
</g>
<g font-size="1.2" fill="#00f">
<text x="187.3" y="70.5">+</text>
<text x="187.3" y="134.5">+</text>
</g>
</svg>
